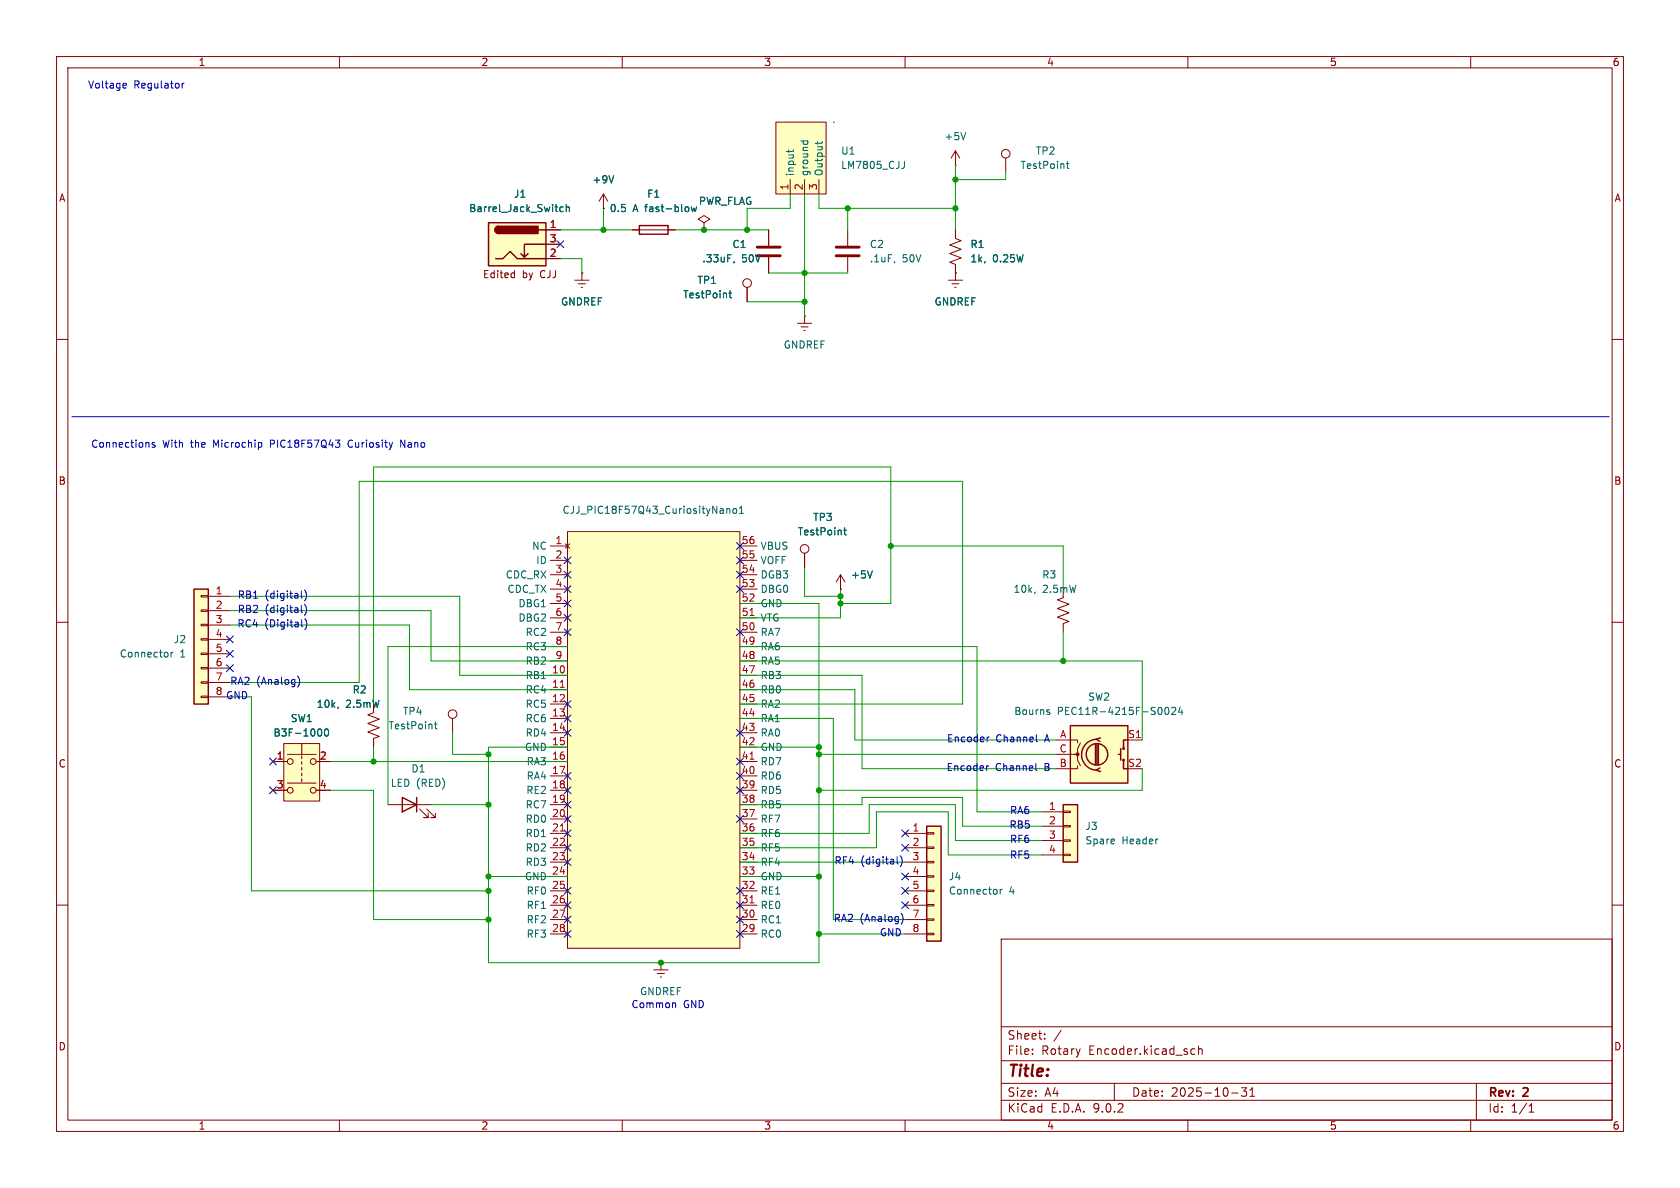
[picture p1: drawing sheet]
<svg xmlns="http://www.w3.org/2000/svg" width="297mm" height="210mm" viewBox="0 0 297 210" stroke-linecap="round" stroke-linejoin="round" font-family="sans-serif">
<g fill="none" stroke="#840000" stroke-width=".18">
<path d="M10 10h277v190h-277zM12 12h273v186h-273zM60 10v2M110 10v2M160 10v2M210 10v2M260 10v2M106.7 36.8h.1M106.7 34.3l-.8 1.3M106.7 34.3l.7 1.3M106.7 34.3v2.5M124.5 39.4l1-.7-1-.6-1.1 .6 1.1 .7v1.2"/>
<path d="M168.9 29.2h.1M168.9 26.7l-.8 1.2M168.9 26.7l.8 1.2M168.9 26.7v2.5M111.8 40.6h7.6M124.5 40.6h.1M135.9 40.6v2.8M135.9 45.5v2.8M141 57.2h2.5M141.6 57.8h1.3M142.1 58.4h.3M142.2 55.9h.1"/>
<path d="M142.2 55.9v1.3M168.9 40.6v1.6l1 .3-2 .8 2 .8-2 .7 2 .8-2 .8 1 .3v1.6M10 60h2M285 60h2M10 110h2M285 110h2M66 125.7v.3l-1 .4 2.1 .7-2.1 .8 2.1 .8-2.1 .7 2.1 .8-1.1 .4v1.5M10 160h2M115.6 171.5h2.5M116.2 172.1h1.3M116.7 172.7h.3M116.8 170.2h.1"/>
<path d="M116.8 170.2v1.3M177 166h108v32h-108zM285 160h2M60 198v2M110 198v2M160 198v2M177 194.5h108M177 191.5h108M177 187.5h108M177 181.5h108M182.5 186.3v.1M182.5 185.5v.1"/>
<path d="M184.7 183.6v.1M184.7 182.8v.1M187.6 182.1l-1.3 2M191 185.4l-.4 1M197 191.5v3M210 198v2M210.7 186.3h.5M210.7 185.5h.5M211.9 185.5l.2-.1 .4 .1v.9M211.9 184.9v1.5M217.7 193.2h1.2M219.5 192.3h.9l-.5 .6 .4 .1v.7l-.2 .1h-.4l-.2-.1"/>
<path d="M221 193.8h.8M221 192.7l.4-.4v1.5M260 198v2M261 191.5v6.5M270.3 196.6h.9M270.3 195.5l.4-.4v1.5"/>
</g>
<path d="M108.5 31.1l-.4 1.2M122.2 36.6l.2 .8 .3-.6 .2 .6 .3-.8M170.7 23.4l-.4 1.3M129.8 46.2l-.1 .3M59.8 125l-.1 .2" fill="none" stroke="#006464" stroke-width=".18"/>
<path d="M133.9 43.7h4M133.9 45.2h4" fill="none" stroke="#840000" stroke-width=".51"/>
<path d="M113 39.9h5.1v1.5h-5.1z" fill="none" stroke="#840000" stroke-width=".25"/>
<path d="M50.2 131.4h6.3v10.2h-6.3z" fill="#ffffc2"/>
<g fill="none" stroke="#840000" stroke-width=".18">
<path d="M188 105.4v.3l-1.1 .3 2.1 .8-2.1 .8 2.1 .7-2.1 .8 2.1 .8-1 .3v1.6M48.3 134.6h2.5M48.3 139.7h2.5M50.2 131.4h6.3v10.2h-6.3zM50.8 133.4h5.1M50.8 138.4h5.1M53.3 131.6v1.8M53.3 133.6v.5M53.3 134.6v.5M53.3 135.6v.5M53.3 136.7v.5M53.3 137.7v.5"/>
<path d="M55.9 134.6h2.5M55.9 139.7h2.5M80 127v2.5"/>
<circle cx="51.3" cy="139.7" r=".51"/>
<circle cx="51.3" cy="134.6" r=".51"/>
<circle cx="55.4" cy="134.6" r=".51"/>
<circle cx="55.4" cy="139.7" r=".51"/>
<circle cx="80" cy="126.2" r=".76"/>
</g>
<path d="M183 104.7l-.1 .2M56.5 128.8a.68 .68 0 0 1 .4 .7 .68 .68 0 0 1-.4 .6M57.5 129l.2-.2a.68 .68 0 0 1 .4 .7 .68 .68 0 0 1-.4 .6l-.2-.1-.1-.4zM76.8 128h.5M77 127.6v1.1l.3 .1" fill="none" stroke="#006464" stroke-width=".18"/>
<path d="M100.3 94h30.5v73.6h-30.5z" fill="#ffffc2"/>
<g fill="none" stroke="#840000" stroke-width=".18">
<path d="M97.3 96.5h3M97.3 99.1h3M99.9 96.1l.8 .8M100.3 94h30.5v73.6h-30.5zM100.7 96.1l-.8 .8M130.8 96.5h3.1M130.8 99.1h3.1M97.3 101.6h3M97.3 104.1h3M97.3 106.7h3M97.3 109.2h3M97.3 111.8h3"/>
<path d="M97.3 114.3h3M97.3 116.8h3M97.3 119.4h3M130.8 101.6h3.1M130.8 104.1h3.1M130.8 106.7h3.1M130.8 109.2h3.1M130.8 111.8h3.1M130.8 114.3h3.1M130.8 116.8h3.1M130.8 119.4h3.1M97.3 121.9h3"/>
<path d="M97.3 124.5h3M97.3 127h3M97.3 129.5h3M97.3 132.1h3M97.3 134.6h3M97.3 137.2h3M97.3 139.7h3M130.8 121.9h3.1M130.8 124.5h3.1M130.8 127h3.1M130.8 129.5h3.1M130.8 132.1h3.1"/>
<path d="M130.8 134.6h3.1M130.8 137.2h3.1M130.8 139.7h3.1M97.3 142.2h3M97.3 144.8h3M97.3 147.3h3M97.3 149.9h3M97.3 152.4h3M97.3 154.9h3M97.3 157.5h3M130.8 142.2h3.1M130.8 144.8h3.1"/>
<path d="M130.8 147.3h3.1M130.8 149.9h3.1M130.8 152.4h3.1M130.8 154.9h3.1M130.8 157.5h3.1M97.3 160h3M97.3 162.6h3M97.3 165.1h3M130.8 160h3.1M130.8 162.6h3.1M130.8 165.1h3.1"/>
</g>
<path d="M132.6 108.8h.7M99 121.5h.8M132.6 134.2h.7M99 146.9h.8M132.6 159.6h.7" fill="none" stroke="#a90000" stroke-width=".18"/>
<path d="M128.5 89.9v.8M128.5 90l.2-.1 .3 .1v.7M129.6 90l.2-.1 .4 .1v.5l-.1 .2h-.3l-.2-.1zM130.7 90.7h.7M130.7 89.8l.4-.3v1.2" fill="none" stroke="#006464" stroke-width=".18"/>
<path d="M188 142.2h2.5v10.2h-2.5z" fill="#ffffc2"/>
<path d="M188 142.2h2.5v10.2h-2.5z" fill="none" stroke="#840000" stroke-width=".25"/>
<path d="M184.1 143.5h3.9M184.1 146.1h3.9M184.1 148.6h3.9M184.1 151.1h3.9M188 143.4h1.2v.2h-1.2zM188 145.9h1.2v.3h-1.2zM188 148.5h1.2v.2h-1.2zM188 151h1.2v.3h-1.2z" fill="none" stroke="#840000" stroke-width=".18"/>
<path d="M189.2 128.3h10.2v10.1h-10.2z" fill="#ffffc2"/>
<g fill="none" stroke="#840000" stroke-width=".25">
<path d="M189.2 128.3h10.2v10.1h-10.2zM193.7 131.6v3.5M193.9 130.7a2.73 2.73 0 0 0-2.7 2.7 2.73 2.73 0 0 0 2.7 2.7M193.9 131.6v3.5M194.2 131.6v3.5M194.4 135.8l-.6 .3 .8 .3M194.6 130.4l-.8 .3 .6 .4M197.7 133.4h.4M198.1 132.3v2.1M198.6 134.4v1.5h.8M199.4 130.8h-.8v1.5M71.1 141l2.6 1.2-2.6 1.3z"/>
<path d="M73.7 141v2.5"/>
<circle cx="193.9" cy="133.4" r="1.9"/>
<circle cx="198.6" cy="134.4" r=".13"/>
<circle cx="198.6" cy="132.3" r=".13"/>
</g>
<g fill="none" stroke="#840000" stroke-width=".18">
<path d="M167.6 49.5h2.6M168.3 50.2h1.2M168.8 50.8h.2M168.9 48.3h.1M168.9 48.3v1.2M186.7 130.8h3.8v.5M186.7 133.4h3.8v1l.5 1M190.5 135.4v.5h-3.8M191 131.3l-.5 1v1.1h-.5M199.4 130.8h2.5M68.6 142.2h7.6M74.2 143l1.5 1.5h-.8h.8v-.7"/>
<path d="M75.4 143l1.6 1.5h-.8h.8v-.7"/>
</g>
<circle cx="190.5" cy="133.3" r=".25" fill="#840000" stroke="#840000" stroke-width=".18"/>
<path d="M185.2 125.9h.3l.1 .2-.2 .2h-.2M185.2 125.5h.3M206 125.2l.2-.2a.68 .68 0 0 1 .5 .7 .68 .68 0 0 1-.5 .6l-.2-.1-.1-.4zM207.1 125.2l.5-.2 .3 .4-.8 .9h.8M208.6 125l-.3 .9h.8M208.9 125.5v.8" fill="none" stroke="#006464" stroke-width=".18"/>
<path d="M163.8 146.1h2.6v20.3h-2.6z" fill="#ffffc2"/>
<path d="M163.8 146.1h2.6v20.3h-2.6z" fill="none" stroke="#840000" stroke-width=".25"/>
<g fill="none" stroke="#840000" stroke-width=".18">
<path d="M101.6 49.5h2.5M102.2 50.2h1.3M102.7 50.8h.3M102.9 48.3h.1M102.9 48.3v1.2M132.1 50.8v2.5M149.9 40.6v2.8M149.9 45.5v2.8M142.2 97.8v2.5M160 147.3h3.8M160 149.9h3.8M160 152.4h3.8"/>
<path d="M160 154.9h3.8M160 157.5h3.8M163.8 147.2h1.3v.2h-1.3zM163.8 149.7h1.3v.3h-1.3zM163.8 152.3h1.3v.2h-1.3zM163.8 154.8h1.3v.3h-1.3zM163.8 157.4h1.3v.2h-1.3zM163.8 159.9h1.3v.2h-1.3zM160 160h3.8M160 162.6h3.8M160 165.1h3.8M163.8 162.4h1.3v.3h-1.3z"/>
<path d="M163.8 165h1.3v.2h-1.3z"/>
<circle cx="132.1" cy="50" r=".76"/>
<circle cx="142.2" cy="97" r=".76"/>
</g>
<path d="M128.9 51.8h.4M129 51.4v1.1l.3 .1M158.2 46.2l-.1 .2M149.1 93.7h.5M149.3 93.3v1.1l.3 .2M176.8 157.2v.9M177.2 157.2l-.4 .3" fill="none" stroke="#006464" stroke-width=".18"/>
<path d="M147.8 43.7h4.1M147.8 45.2h4.1" fill="none" stroke="#840000" stroke-width=".51"/>
<path d="M86.4 39.4h10.1v7.6h-10.1z" fill="#ffffc2"/>
<path d="M86.4 39.4h10.1v7.6h-10.1zM87.6 45.7h1.3l1.3-1.2 1.2 1.2h5.1M88.1 40a.64 .64 0 0 0-.6 .6 .64 .64 0 0 0 .6 .7M93.3 44.8l-.6 .7M95.2 40.6h1.3M96.5 43.2h-3.8v2.3l-.6-.7" fill="none" stroke="#840000" stroke-width=".25"/>
<g fill="#840000" stroke="#840000" stroke-width=".25">
<path d="M87.7 40.2l.4-.2v1.3a.63 .63 0 0 1-.5-.4 .63 .63 0 0 1 .1-.7z"/>
<path d="M88.1 40h7v1.3h-7z"/>
</g>
<g fill="none" stroke="#840000" stroke-width=".18">
<path d="M177.8 27.9v2.6M90.6 48.2l.4 .1M91 47.8v1.3M91 49l-.4 .1M96.5 40.6h2.6M96.5 43.2h2.6M96.5 45.7h2.6"/>
<circle cx="177.8" cy="27.2" r=".76"/>
</g>
<path d="M99.6 36.6h-.4l-.2 .2 .1 .5h.5M100.1 36.7l.2-.1h.3l.1 .8M100.1 36.1v1.3M188.5 28.9h.5M188.7 28.5v1.1l.3 .2" fill="none" stroke="#006464" stroke-width=".18"/>
<path d="M137.2 21.6h8.8v12.7h-8.8z" fill="#ffffc2"/>
<path d="M137.2 21.6h8.8v12.7h-8.8zM139.7 31.8v2.5M142.2 31.8v2.5M144.8 31.8v2.5M147.3 21.6h.1" fill="none" stroke="#840000" stroke-width=".18"/>
<path d="M139.4 26.5v.5M140.3 26.5l-.2 .3h-1.1M141.5 24.9h1.3M142 24.9v.4M142.8 24.9v.4M144.5 25v.5M145.4 25l-.2 .3h-1.1M159.9 28.5v.9a.41 .41 0 0 1-.5 .4" fill="none" stroke="#006464" stroke-width=".18"/>
<path d="M34.3 104.1h2.5v20.4h-2.5z" fill="#ffffc2"/>
<path d="M34.3 104.1h2.5v20.4h-2.5z" fill="none" stroke="#840000" stroke-width=".25"/>
<g fill="none" stroke="#840000" stroke-width=".18">
<path d="M106.7 36.8h.1M96.5 40.6h2.6M96.5 43.2h2.6M96.5 45.7h2.6M102.9 48.3h.1M111.8 40.6h1.2M118.1 40.6h1.3M124.5 40.6h.1M132.1 50.8v2.5M135.9 40.6v2.8M135.9 45.5v2.8M168.9 48.3h.1"/>
<path d="M168.9 40.6v1.3M168.9 47v1.3M142.2 97.8v2.5M35.6 105.3h1.2v.2h-1.2zM35.6 107.8h1.2v.3h-1.2zM35.6 110.4h1.2v.2h-1.2zM35.6 112.9h1.2v.3h-1.2zM35.6 115.4h1.2v.3h-1.2zM35.6 118h1.2v.2h-1.2zM36.8 105.4h3.8M36.8 108h3.8M36.8 110.5h3.8"/>
<path d="M36.8 113h3.8M36.8 115.6h3.8M36.8 118.1h3.8M148.6 104.1h.1M148.6 101.6l-.8 1.3M148.6 101.6l.8 1.3M148.6 101.6v2.5M35.6 120.5h1.2v.3h-1.2zM35.6 123.1h1.2v.2h-1.2zM36.8 120.7h3.8M36.8 123.2h3.8M48.3 134.6h2.5"/>
<path d="M48.3 139.7h2.5M55.9 134.6h2.5M55.9 139.7h2.5M66 130.8v1.3"/>
</g>
<g fill="none" stroke="#006464" stroke-width=".18">
<path d="M99.6 36.6h-.4l-.2 .2 .1 .5h.5M100.1 36.7l.2-.1h.3l.1 .8M100.1 36.1v1.3M108.5 31.1l-.4 1.2M122.2 36.6l.2 .8 .3-.6 .2 .6 .3-.8M128.9 51.8h.4M129 51.4v1.1l.3 .1M129.8 46.2l-.1 .3M149.1 93.7h.5M149.3 93.3v1.1l.3 .2M30.2 115.3v.8M30.6 115.3l-.4 .2"/>
<path d="M154.2 100.9l-.4 1.3M56.5 128.8a.68 .68 0 0 1 .4 .7 .68 .68 0 0 1-.4 .6M57.5 129l.2-.2a.68 .68 0 0 1 .4 .7 .68 .68 0 0 1-.4 .6l-.2-.1-.1-.4zM59.8 125l-.1 .2"/>
</g>
<g fill="none" stroke="#0000c2" stroke-width=".18">
<path d="M21.9 14.7l.4 .1v.2l-.6 .1M22.3 15.5l-.4 .1M32.2 14.7v.9M32.6 14.7l-.4 .3M12.7 73.7h271.8M27.4 78.3l-.3-.1-.2 .2v.2l.5 .1v.3h-.5M46.1 78.2l.2 .3v.3l-.2 .3M59.3 77.8h.8l-.4 .5M60 78.4v.5M61.8 77.9l-.3 .4 .3 .7M70.8 79.1v-1.3l.8 1.3M52.6 119.5a1.46 1.46 0 0 1 0 2"/>
<path d="M53.3 107v1.1l.2 .2M53.3 104.5v1.1l.2 .1M53.3 110.6l.2 .2M53.8 106.8a1.46 1.46 0 0 1 0 2M53.8 104.3a1.46 1.46 0 0 1 0 1.9M53.9 109.4a1.46 1.46 0 0 1 0 1.9M174.8 135.4l-.4 .2M174.9 130.3l-.4 .2M183.1 134.9v1.1l.2 .2M183.2 129.9v1.1l.2 .1M158.6 151.5v1l.2 .2M159.1 151.3a1.46 1.46 0 0 1 0 1.9"/>
<path d="M119.1 177.3l.3 .2v.6M159.3 161.4a1.46 1.46 0 0 1 0 2"/>
</g>
<g fill="none" stroke="#009600" stroke-width=".18">
<path d="M106.7 36.8v3.8M139.7 34.3v2.5h-7.6v3.8M142.2 34.3v21.6M144.8 34.3v2.5h24.1M149.9 36.8v3.8M168.9 29.2v11.4M177.8 30.5v1.3h-8.9M99.1 40.6h12.7M99.1 45.7h3.8v2.6M119.4 40.6h16.5M132.1 53.3h10.1M135.9 48.3h14"/>
<path d="M157.5 96.5h30.5v7.6M40.6 105.4h40.7v14h19M40.6 108h35.6v8.8h24.1M40.6 110.5h31.8v11.4h27.9M100.3 114.3h-31.7v27.9M130.8 106.7h14v63.5h-58.4v-38.1h13.9M130.8 119.4h21.6v16.5h34.3M130.8 116.8h71.1v14M130.8 114.3h41.9v29.2h11.4M142.2 100.3v5.1h6.4M148.6 106.7h8.9v-24.1h-91.5v41.9M148.6 104.1v5.1h-17.8"/>
<path d="M188 111.8v5M40.6 120.7h22.9v-35.6h106.7v39.4h-39.4M40.6 123.2h3.8v34.3h42M58.4 139.7h7.6v22.9h20.4M58.4 134.6h41.9M66 132.1v2.5M80 129.5v3.9h6.4M130.8 132.1h14M130.8 121.9h20.3v8.9h35.6M130.8 127h16.5v35.6h12.7M144.8 133.4h41.9M201.9 135.9v3.8h-57.1"/>
<path d="M76.2 142.2h10.2M86.4 154.9h13.9M130.8 142.2h21.6v-1.2h17.8v5.1h13.9M130.8 147.3h22.9v-5.1h15.2v6.4h15.2M130.8 149.9h24.1v-6.4h12.7v7.6h16.5M130.8 154.9h14M130.8 152.4h29.2M144.8 165.1h15.2"/>
</g>
<g fill="none" stroke="#000084" stroke-width=".18">
<path d="M98.5 42.6l1.2 1.2M99.7 42.6l-1.2 1.2M99.7 98.5l1.2 1.2M100.9 98.5l-1.2 1.2M130.2 95.9l1.2 1.2M130.2 98.5l1.2 1.2M131.4 95.9l-1.2 1.2M131.4 98.5l-1.2 1.2M40 117.5l1.2 1.2M40 112.4l1.2 1.2M40 115l1.2 1.2M41.2 117.5l-1.2 1.2"/>
<path d="M41.2 112.4l-1.2 1.2M41.2 115l-1.2 1.2M99.7 111.2l1.2 1.2M99.7 101l1.2 1.2M99.7 108.6l1.2 1.2M99.7 103.5l1.2 1.2M99.7 106.1l1.2 1.2M100.9 111.2l-1.2 1.2M100.9 101l-1.2 1.2M100.9 108.6l-1.2 1.2M100.9 103.5l-1.2 1.2M100.9 106.1l-1.2 1.2"/>
<path d="M130.2 111.2l1.2 1.2M130.2 101l1.2 1.2M130.2 103.5l1.2 1.2M131.4 111.2l-1.2 1.2M131.4 101l-1.2 1.2M131.4 103.5l-1.2 1.2M47.7 134l1.2 1.2M47.7 139.1l1.2 1.2M48.9 134l-1.2 1.2M48.9 139.1l-1.2 1.2M99.7 126.4l1.2 1.2M99.7 123.9l1.2 1.2"/>
<path d="M99.7 139.1l1.2 1.2M99.7 136.6l1.2 1.2M99.7 128.9l1.2 1.2M100.9 126.4l-1.2 1.2M100.9 123.9l-1.2 1.2M100.9 128.9l-1.2 1.2M100.9 139.1l-1.2 1.2M100.9 136.6l-1.2 1.2M130.2 128.9l1.2 1.2M130.2 134l1.2 1.2M130.2 136.6l1.2 1.2M130.2 139.1l1.2 1.2"/>
<path d="M131.4 128.9l-1.2 1.2M131.4 134l-1.2 1.2M131.4 136.6l-1.2 1.2M131.4 139.1l-1.2 1.2M99.7 159.4l1.2 1.2M99.7 141.6l1.2 1.2M99.7 144.2l1.2 1.2M99.7 156.9l1.2 1.2M99.7 146.7l1.2 1.2M99.7 149.3l1.2 1.2M99.7 151.8l1.2 1.2M100.9 141.6l-1.2 1.2"/>
<path d="M100.9 159.4l-1.2 1.2M100.9 144.2l-1.2 1.2M100.9 156.9l-1.2 1.2M100.9 146.7l-1.2 1.2M100.9 149.3l-1.2 1.2M100.9 151.8l-1.2 1.2M130.2 159.4l1.2 1.2M130.2 144.2l1.2 1.2M130.2 156.9l1.2 1.2M131.4 159.4l-1.2 1.2M131.4 144.2l-1.2 1.2M131.4 156.9l-1.2 1.2"/>
<path d="M159.4 156.9l1.2 1.2M159.4 159.4l1.2 1.2M159.4 149.3l1.2 1.2M159.4 146.7l1.2 1.2M159.4 154.3l1.2 1.2M160.6 156.9l-1.2 1.2M160.6 159.4l-1.2 1.2M160.6 149.3l-1.2 1.2M160.6 146.7l-1.2 1.2M160.6 154.3l-1.2 1.2M99.7 164.5l1.2 1.2M99.7 162l1.2 1.2"/>
<path d="M100.9 164.5l-1.2 1.2M100.9 162l-1.2 1.2M130.2 164.5l1.2 1.2M130.2 162l1.2 1.2M131.4 164.5l-1.2 1.2M131.4 162l-1.2 1.2"/>
</g>
<g fill="#009600" stroke="#009600" stroke-width=".18">
<circle cx="148.6" cy="106.7" r=".46"/>
<circle cx="148.6" cy="105.4" r=".46"/>
<circle cx="157.5" cy="96.5" r=".46"/>
<circle cx="144.8" cy="165.1" r=".46"/>
<circle cx="144.8" cy="133.4" r=".46"/>
<circle cx="144.8" cy="132.1" r=".46"/>
<circle cx="144.8" cy="154.9" r=".46"/>
<circle cx="116.8" cy="170.2" r=".46"/>
<circle cx="86.4" cy="133.4" r=".46"/>
<circle cx="106.7" cy="40.6" r=".46"/>
<circle cx="124.5" cy="40.6" r=".46"/>
<circle cx="132.1" cy="40.6" r=".46"/>
<circle cx="142.2" cy="48.3" r=".46"/>
<circle cx="142.2" cy="53.3" r=".46"/>
<circle cx="168.9" cy="31.8" r=".46"/>
<circle cx="149.9" cy="36.8" r=".46"/>
<circle cx="168.9" cy="36.8" r=".46"/>
<circle cx="144.8" cy="139.7" r=".46"/>
<circle cx="188" cy="116.8" r=".46"/>
<circle cx="86.4" cy="142.2" r=".46"/>
<circle cx="86.4" cy="154.9" r=".46"/>
<circle cx="66" cy="134.6" r=".46"/>
<circle cx="86.4" cy="162.6" r=".46"/>
<circle cx="86.4" cy="157.5" r=".46"/>
</g>
<text font-size="2.8" fill="#840000" x="178" y="190.9">Title:</text>
<g font-size="2.1" fill="#840000">
<text x="178" y="184">Sheet:</text>
<text x="178" y="186.7">File:</text>
<text x="184.1" y="186.7">Rotary</text>
<text x="192.5" y="186.7">Encoder.kicad_sch</text>
<text x="178" y="196.9">KiCad</text>
<text x="178" y="194.1">Size:</text>
<text x="184.7" y="194.1">A4</text>
<text x="185.7" y="196.9">E.D.A.</text>
<text x="193.3" y="196.9">9.0.2</text>
<text x="200" y="194.1">Date:</text>
<text x="207" y="194.1">2025-10-31</text>
<text x="263" y="194.3">Rev:</text>
<text x="263" y="196.9">Id:</text>
<text x="267.1" y="196.9">1/1</text>
<text x="269.4" y="194.3">2</text>
</g>
<g font-size="1.8" fill="#840000">
<text x="35" y="11.9">1</text>
<text x="85" y="11.9">2</text>
<text x="135" y="11.9">3</text>
<text x="185" y="11.9">4</text>
<text x="235" y="11.9">5</text>
<text x="285" y="11.9">6</text>
<text x="10.3" y="35.9">A</text>
<text x="285.3" y="35.9">A</text>
<text x="85.3" y="49.4">Edited</text>
<text x="92.3" y="49.4">by</text>
<text x="95.6" y="49.4">CJJ</text>
<text x="10.3" y="85.9">B</text>
<text x="285.3" y="85.9">B</text>
<text x="61.1" y="125.3">2.5mW</text>
<text x="10.3" y="135.9">C</text>
<text x="285.3" y="135.9">C</text>
<text x="10.3" y="185.9">D</text>
<text x="285.3" y="185.9">D</text>
<text x="35" y="199.9">1</text>
<text x="85" y="199.9">2</text>
<text x="135" y="199.9">3</text>
<text x="185" y="199.9">4</text>
<text x="235" y="199.9">5</text>
<text x="285" y="199.9">6</text>
</g>
<g font-size="1.8" fill="#0000c2">
<text x="15.5" y="15.9">Voltage</text>
<text x="23.7" y="15.9">Regulator</text>
<text x="16" y="79.4">Connections</text>
<text x="28.7" y="79.4">With</text>
<text x="33.8" y="79.4">the</text>
<text x="38" y="79.4">Microchip</text>
<text x="48.2" y="79.4">PIC18F57Q43</text>
<text x="62.2" y="79.4">Curiosity</text>
<text x="71.7" y="79.4">Nano</text>
<text x="41.9" y="106">RB1</text>
<text x="46.8" y="106">(digital)</text>
<text x="41.9" y="111.1">RC4</text>
<text x="41.9" y="108.6">RB2</text>
<text x="46.8" y="111.1">(Digital)</text>
<text x="46.8" y="108.6">(digital)</text>
<text x="39.9" y="123.8">GND</text>
<text x="40.6" y="121.3">RA2</text>
<text x="45.3" y="121.3">(Analog)</text>
<text x="167.3" y="131.4">Encoder</text>
<text x="176.1" y="131.4">Channel</text>
<text x="184.8" y="131.4">A</text>
<text x="167.2" y="136.5">Encoder</text>
<text x="176" y="136.5">Channel</text>
<text x="184.8" y="136.5">B</text>
<text x="178.4" y="146.7">RB5</text>
<text x="178.5" y="149.2">RF6</text>
<text x="178.5" y="144.1">RA6</text>
<text x="147.4" y="153">RF4</text>
<text x="152.2" y="153">(digital)</text>
<text x="178.5" y="152">RF5</text>
<text x="147.3" y="163.2">RA2</text>
<text x="152" y="163.2">(Analog)</text>
<text x="155.4" y="165.7">GND</text>
<text x="111.5" y="178.4">Common</text>
<text x="120.8" y="178.4">GND</text>
</g>
<g font-size="1.8" fill="#006464">
<text x="148.6" y="27.5">U1</text>
<text x="166.9" y="25">+5V</text>
<text x="183" y="27.5">TP2</text>
<text x="90.8" y="35.2">J1</text>
<text x="104.6" y="32.6">+9V</text>
<text x="114.3" y="35.2">F1</text>
<text x="140.6" y="31.2" transform="rotate(-90 140.6 31.2)">input</text>
<text x="143.1" y="31.2" transform="rotate(-90 143.1 31.2)">ground</text>
<text x="145.6" y="31.2" transform="rotate(-90 145.6 31.2)">Output</text>
<text x="148.6" y="30.1">LM7805_CJJ</text>
<text x="180.3" y="30.1">TestPoint</text>
<text x="82.8" y="37.7">Barrel_Jack_Switch</text>
<text x="107.7" y="37.7">0.5</text>
<text x="111.9" y="37.7">A fast-blow</text>
<text x="123.5" y="36.4">PWR_FLAG</text>
<text x="124.1" y="46.6">.33uF,</text>
<text x="129.4" y="44">C1</text>
<text x="131.1" y="46.6">50V</text>
<text x="153.7" y="44">C2</text>
<text x="153.7" y="46.6">.1uF,</text>
<text x="159.5" y="46.6">50V</text>
<text x="171.5" y="44">R1</text>
<text x="171.5" y="46.6">1k,</text>
<text x="175.5" y="46.6">0.25W</text>
<text x="120.7" y="52.9">TestPoint</text>
<text x="123.2" y="50.4">TP1</text>
<text x="99.1" y="54.2">GNDREF</text>
<text x="165.1" y="54.2">GNDREF</text>
<text x="138.4" y="61.8">GNDREF</text>
<text x="99.4" y="91">CJJ_PIC18F57Q43_CuriosityNano1</text>
<text x="140.9" y="94.8">TestPoint</text>
<text x="143.7" y="92.3">TP3</text>
<text x="94" y="97.4">NC</text>
<text x="94.7" y="99.9">ID</text>
<text x="134.4" y="97.4">VBUS</text>
<text x="134.4" y="99.9">VOFF</text>
<text x="89.3" y="102.5">CDC_RX</text>
<text x="89.6" y="105">CDC_TX</text>
<text x="91.6" y="107.5">DBG1</text>
<text x="134.4" y="102.5">DGB3</text>
<text x="134.4" y="105">DBG0</text>
<text x="134.4" y="107.5">GND</text>
<text x="150.4" y="102.5">+5V</text>
<text x="179.1" y="105">10k,</text>
<text x="184.2" y="102.5">R3</text>
<text x="184.3" y="105">2.5mW</text>
<text x="30.6" y="113.9">J2</text>
<text x="91.6" y="110.1">DBG2</text>
<text x="92.8" y="112.6">RC2</text>
<text x="134.4" y="110.1">VTG</text>
<text x="134.4" y="112.6">RA7</text>
<text x="21.1" y="116.4">Connector</text>
<text x="31.8" y="116.4">1</text>
<text x="92.8" y="115.2">RC3</text>
<text x="92.8" y="117.7">RB2</text>
<text x="134.4" y="115.2">RA6</text>
<text x="134.4" y="117.7">RA5</text>
<text x="55.9" y="125.3">10k,</text>
<text x="62.2" y="122.8">R2</text>
<text x="92.8" y="120.2">RB1</text>
<text x="92.8" y="122.8">RC4</text>
<text x="92.8" y="125.3">RC5</text>
<text x="134.4" y="120.2">RB3</text>
<text x="134.4" y="122.8">RB0</text>
<text x="134.4" y="125.3">RA2</text>
<text x="192.3" y="124.1">SW2</text>
<text x="48.2" y="130.4">B3F-1000</text>
<text x="51.3" y="127.9">SW1</text>
<text x="68.6" y="129.1">TestPoint</text>
<text x="71.1" y="126.6">TP4</text>
<text x="92.8" y="127.9">RC6</text>
<text x="92.8" y="130.4">RD4</text>
<text x="134.4" y="127.9">RA1</text>
<text x="134.4" y="130.4">RA0</text>
<text x="179.2" y="126.6">Bourns</text>
<text x="186.9" y="126.6">PEC11R-4215F-S0024</text>
<text x="72.6" y="136.8">D1</text>
<text x="92.7" y="132.9">GND</text>
<text x="93" y="135.5">RA3</text>
<text x="134.4" y="132.9">GND</text>
<text x="134.4" y="135.5">RD7</text>
<text x="69" y="139.3">LED (RED)</text>
<text x="92.8" y="143.1">RC7</text>
<text x="92.9" y="140.6">RE2</text>
<text x="93" y="138">RA4</text>
<text x="134.4" y="138">RD6</text>
<text x="134.4" y="140.6">RD5</text>
<text x="134.4" y="143.1">RB5</text>
<text x="92.8" y="145.6">RD0</text>
<text x="92.8" y="148.2">RD1</text>
<text x="134.4" y="145.6">RF7</text>
<text x="134.4" y="148.2">RF6</text>
<text x="191.8" y="146.9">J3</text>
<text x="191.8" y="149.5">Spare</text>
<text x="198.3" y="149.5">Header</text>
<text x="92.7" y="155.8">GND</text>
<text x="92.8" y="150.7">RD2</text>
<text x="92.8" y="153.3">RD3</text>
<text x="134.4" y="150.7">RF5</text>
<text x="134.4" y="153.3">RF4</text>
<text x="134.4" y="155.8">GND</text>
<text x="167.6" y="155.8">J4</text>
<text x="93" y="158.3">RF0</text>
<text x="93" y="160.9">RF1</text>
<text x="134.4" y="158.3">RE1</text>
<text x="134.4" y="160.9">RE0</text>
<text x="167.6" y="158.3">Connector</text>
<text x="178.4" y="158.3">4</text>
<text x="93" y="163.4">RF2</text>
<text x="93" y="166">RF3</text>
<text x="134.4" y="163.4">RC1</text>
<text x="134.4" y="166">RC0</text>
<text x="113" y="176.1">GNDREF</text>
</g>
<g font-size="1.8" fill="#a90000">
<text x="139.4" y="33.7" transform="rotate(-90 139.4 33.7)">1</text>
<text x="142" y="33.7" transform="rotate(-90 142 33.7)">2</text>
<text x="144.5" y="33.7" transform="rotate(-90 144.5 33.7)">3</text>
<text x="97.1" y="40.4">1</text>
<text x="97.1" y="42.9">3</text>
<text x="97.1" y="45.5">2</text>
<text x="98.1" y="96.3">1</text>
<text x="98.1" y="98.8">2</text>
<text x="98.1" y="101.3">3</text>
<text x="131" y="96.3">56</text>
<text x="131" y="98.8">55</text>
<text x="131" y="101.3">54</text>
<text x="38" y="105.2">1</text>
<text x="38" y="107.7">2</text>
<text x="98.1" y="103.9">4</text>
<text x="98.1" y="106.4">5</text>
<text x="131" y="103.9">53</text>
<text x="131" y="106.4">52</text>
<text x="38" y="110.2">3</text>
<text x="38" y="112.8">4</text>
<text x="98.1" y="109">6</text>
<text x="98.1" y="111.5">7</text>
<text x="131" y="109">51</text>
<text x="131" y="111.5">50</text>
<text x="38" y="115.3">5</text>
<text x="38" y="117.9">6</text>
<text x="97.5" y="119.1">10</text>
<text x="98.1" y="114">8</text>
<text x="98.1" y="116.6">9</text>
<text x="131" y="114">49</text>
<text x="131" y="116.6">48</text>
<text x="131" y="119.1">47</text>
<text x="38" y="120.4">7</text>
<text x="38" y="122.9">8</text>
<text x="97.5" y="121.7">11</text>
<text x="97.5" y="124.2">12</text>
<text x="131" y="121.7">46</text>
<text x="131" y="124.2">45</text>
<text x="97.5" y="126.7">13</text>
<text x="97.5" y="129.3">14</text>
<text x="97.5" y="131.8">15</text>
<text x="131" y="126.7">44</text>
<text x="131" y="129.3">43</text>
<text x="131" y="131.8">42</text>
<text x="187.3" y="130.6">A</text>
<text x="199.3" y="130.6">S1</text>
<text x="48.8" y="134.4">1</text>
<text x="56.4" y="134.4">2</text>
<text x="97.5" y="134.4">16</text>
<text x="97.5" y="136.9">17</text>
<text x="131" y="134.4">41</text>
<text x="131" y="136.9">40</text>
<text x="187.2" y="133.1">C</text>
<text x="187.2" y="135.6">B</text>
<text x="199.3" y="135.6">S2</text>
<text x="48.8" y="139.4">3</text>
<text x="56.4" y="139.4">4</text>
<text x="97.5" y="139.4">18</text>
<text x="97.5" y="142">19</text>
<text x="131" y="139.4">39</text>
<text x="131" y="142">38</text>
<text x="185.3" y="143.3">1</text>
<text x="97.5" y="144.5">20</text>
<text x="97.5" y="147.1">21</text>
<text x="97.5" y="149.6">22</text>
<text x="131" y="144.5">37</text>
<text x="131" y="147.1">36</text>
<text x="131" y="149.6">35</text>
<text x="161.2" y="147.1">1</text>
<text x="161.2" y="149.6">2</text>
<text x="185.3" y="145.8">2</text>
<text x="185.3" y="148.3">3</text>
<text x="97.5" y="152.1">23</text>
<text x="97.5" y="154.7">24</text>
<text x="131" y="152.1">34</text>
<text x="131" y="154.7">33</text>
<text x="161.2" y="152.1">3</text>
<text x="161.2" y="154.7">4</text>
<text x="185.3" y="150.9">4</text>
<text x="97.5" y="157.2">25</text>
<text x="97.5" y="159.8">26</text>
<text x="131" y="157.2">32</text>
<text x="131" y="159.8">31</text>
<text x="161.2" y="157.2">5</text>
<text x="161.2" y="159.8">6</text>
<text x="97.5" y="162.3">27</text>
<text x="97.5" y="164.8">28</text>
<text x="131" y="162.3">30</text>
<text x="131" y="164.8">29</text>
<text x="161.2" y="162.3">7</text>
<text x="161.2" y="164.8">8</text>
</g>
</svg>
